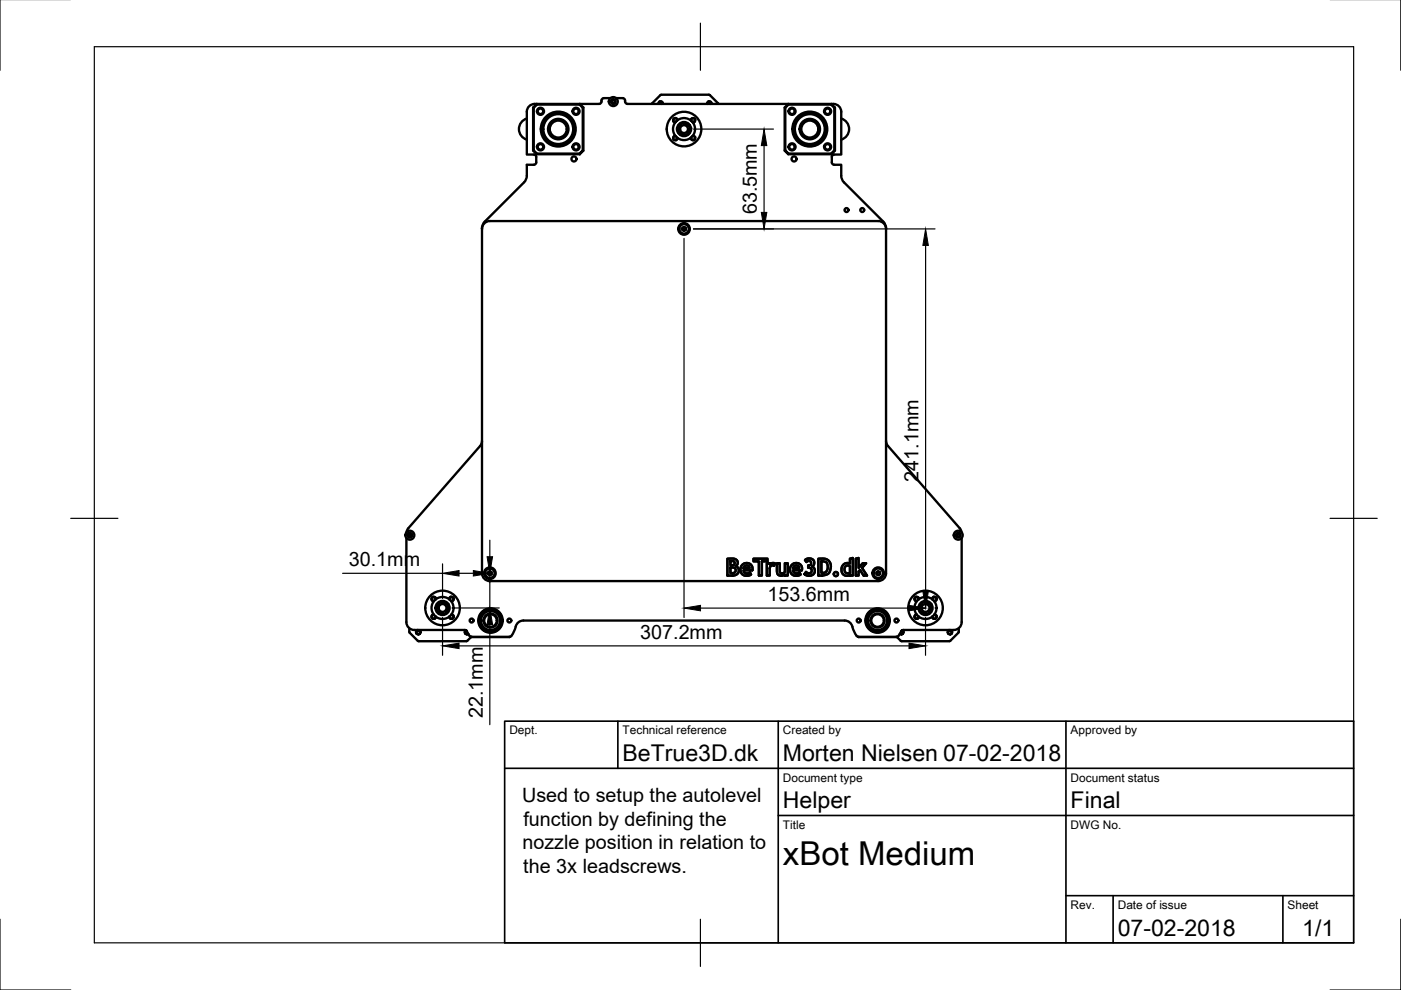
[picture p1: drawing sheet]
<svg xmlns="http://www.w3.org/2000/svg" width="297mm" height="210mm" viewBox="0 0 297 210" stroke-linecap="round" stroke-linejoin="round" font-family="sans-serif">
<!-- layer: Visible -->
<g fill="none" stroke="#000" stroke-width=".5">
<path d="M111.7 25.1a2.33 2.33 0 0 0-1.7 2.3 2.33 2.33 0 0 0 1.7 2.2M113 31.9h.2l.6 .7v.1zM113 22.8v9.1M113.8 32.7h9.1M113.8 32.6h9.1M113.8 22.2h9.1M122.9 32.6l.7-.7h.1l-.8 .8zM122.9 22.2l.7 .7 .1-.1v9.1M122.9 22.2v-.2l.8 .8M123.6 22.9v9M129.4 20.8h-1.4a.56 .56 0 0 0-.5 .7v.3l-.5 .2h-13.2v.2l-.6 .7M130.4 21.3v.4"/>
<path d="M130.4 21.3l-.4-.1-.3 .1v.4l.3 .2 .4-.2M130.4 21.3a.39 .39 0 0 0-.6-.1 .39 .39 0 0 0 0 .6 .39 .39 0 0 0 .6-.1M130.6 20.8h1.4a.56 .56 0 0 1 .5 .7l.1 .3 .4 .2h34.1l-.7 .8 .1 .1v9M139.7 21.8h.3l.2 .2M139.7 21.8h.3l.3 .2M139.8 21.7l.3 .1 .2 .2M140.5 22h.1M140.5 22l-.1-.4-.4-.1a.47 .47 0 0 0-.4 .5M140.5 22l-.1-.3-.3-.2-.3 .2-.1 .3M142.7 29.3l.1 .3 .4 .2 .3-.2 .2-.3M142.7 25.5l.1 .3 .4 .2M142.7 25.5l.2 .3 .3 .1"/>
<path d="M142.7 25.6l.3 .2h.3M142.8 25.2l.5-.2 .4 .5M142.8 25.2l.6-.1 .2 .5M142.8 29l-.1 .3M142.8 25.2l-.1 .3M143.1 28.8h.1l-.4 .2M143.2 28.8l-.4 .2M143.5 25.2v.4M143.5 29.1a.42 .42 0 0 1-.5 .6M143.6 29.2l-.1 .3-.3 .2-.3-.1-.2-.3M143.7 27.1l.1 .8M143.8 27.9l.4 .3 .9 .2-.3 .3-.2-.1-.5-.2z"/>
<path d="M144.1 26.4l.4-.3-.5 1.3a.58 .58 0 0 1 .1-1zM144.9 26h.1M144.9 26l-.7 .3M145.1 26.2l.2-.1 .4 .1 .6 .7-.5-.3-.8-.2zM145.3 26.1h-.8M145.5 28.6l-.7 .1M146 27.3l.1 .1a.67 .67 0 0 1-.2 1l-.4 .2 .3-.4zM146.1 26.5l.3 .7M146.3 26.9v.7M146.5 29.2v.1M146.5 29.1a.42 .42 0 0 0 .5 .6M146.6 25.2v.4"/>
<path d="M146.6 25.2l.4-.2 .3 .2a.47 .47 0 0 1-.2 .7M146.6 25.2l.4-.1 .3 .3-.1 .4-.4 .1M146.6 25.2l-.1 .4M146.9 28.8l.4 .2a.47 .47 0 0 1-.2 .7h-.4l-.2-.4M147 28.8h-.2l.3 .1 .2 .2-.1 .5h-.5l-.2-.3M147.1 25.9l-.2 .1M147.3 25.6l-.2 .2h-.4M150.1 21.7l.3 .1 .3 .2M150.5 22l-.2-.2h-.3h.3l.3 .2M150.8 22l-.1-.4-.4-.1a.47 .47 0 0 0-.4 .5M150.8 22l-.1-.3-.3-.2-.3 .2-.1 .3M150.8 22h.1"/>
<path d="M152.3 22l-2-1.9h-10.1l-2 1.9M166.4 31.9h.1l.7 .7-.1 .1zM166.4 22.8v9.1M166.5 22.9l.7-.7-.1-.2h9.2a1.75 1.75 0 0 1 2.1 1.7v9.1h-1.8l-.2 .5v1.4l.5 .2h1.5v2.4l.3 1.1 8.6 8.6 .4 .6 .2 .8v73.1a1.67 1.67 0 0 1-1.7 1.7h-82.3a1.67 1.67 0 0 1-1.7-1.7v-73.1l.1-.8 .5-.6 8.6-8.6 .3-1.2v-2.3h1.5l.4-.2 .1-1.4-.3-.5h-1.7v-9.1a1.73 1.73 0 0 1 2.1-1.7l-.8 .8 .2 .1v9M167.1 32.7h9.2M167.2 32.6h9M167.2 22.2h9M176.2 32.6l.7-.7h.1l-.7 .8zM176.2 22.2l.7 .7 .1-.1v9.1M176.2 22.2l.1-.2 .7 .8M176.9 22.9v9M178.4 25.1a2.33 2.33 0 0 1 1.6 2.3 2.33 2.33 0 0 1-1.6 2.2"/>
<path d="M102.2 48.5a1.67 1.67 0 0 1 1.7-1.6h82.3a1.67 1.67 0 0 1 1.7 1.6M145.4 48.3v.4M145.4 48.3l-.4-.1-.3 .1 .1 .5 .2 .1 .4-.2M145.4 48.3a.39 .39 0 0 0-.6-.1 .39 .39 0 0 0 0 .6 .39 .39 0 0 0 .6-.1M102.2 93.5l-.1 .6-.3 .5-15.2 17.4-.4 .8M187.9 93.5l.4 1.1 15.2 17.4 .4 .8M86.2 114.1v17.8M87.2 113.3v.4M87.2 113.3l-.3-.2-.3 .2v.4l.3 .2 .3-.2M87.2 113.3a.39 .39 0 0 0-.6-.1 .39 .39 0 0 0 0 .6 .39 .39 0 0 0 .6-.1M154.2 118.5l1.3-.1 .6 .3 .3 .5-.1 .6a.22 .22 0 0 0-.3 .2 .22 .22 0 0 0 .3 .2l.3 .8-.3 .7-.7 .3h-1.4zM154.9 119l.7 .1 .2 .3-.1 .3-.8 .1z"/>
<path d="M157.4 119.8l.9-.4 .9 .3 .3 .5v.7h-1.9l.4 .6 .6 .1 .4-.2 .2 .4-.9 .3-1-.4-.3-.9 .1-.6zM159.8 118.5h2.9v.5h-1.2v3h-.6v-3h-1.1zM162.6 119.4h.6v.3l.5-.3 .7 .1-.3 .5-.5-.1-.4 .4v1.7h-.6zM164.7 119.4h.6l.1 1.8 .1 .3 .3 .1 .6-.4v-1.8h.6v2.6h-.6v-.2l-.8 .3-.7-.3-.2-.7zM167.9 119.8l.9-.4 .9 .3 .3 .5v.7h-1.9l.4 .6 .6 .1 .4-.2 .3 .4-1 .3-.9-.4-.4-.9 .1-.6zM170.7 118.7l.7-.3 .9 .2 .3 .6-.1 .7a.26 .26 0 0 0-.3 .2 .26 .26 0 0 0 .3 .3l.3 .6-.4 .8-.9 .3-.9-.4 .3-.5 .4 .3h.6l.2-.5-.2-.4-.6-.2v-.5l.6-.3v-.5l-.4-.2-.5 .3zM173.5 118.5h1.6l.8 .7 .2 .6v.7l-.2 .8-.4 .4-.9 .3h-1.1zM174.1 119l1 .2 .3 .4v1.1l-.2 .4-.4 .3-.7 .1zM178.8 119.8l.6-.4 .8 .1v-1.1l.6-.1v3.7h-.6v-.1l-.9 .2-.6-.4-.3-.9zM181.4 118.4l.6-.1v2.1l.9-1h.7l-.8 1 1 1.6h-.7l-.8-1.2-.3 .4v.8h-.6zM203.5 113.3v.4M203.5 113.3l-.3-.2-.4 .2 .1 .4 .3 .2 .3-.2"/>
<path d="M203.5 113.3a.39 .39 0 0 0-.6-.1 .39 .39 0 0 0 0 .6 .39 .39 0 0 0 .6-.1M203.9 114.1v17.8M86.2 131.9a1.67 1.67 0 0 0 1.6 1.7h10.7l.4 .1a2.27 2.27 0 0 0 1.1 1.3M86.8 133.2l.1 1 1.9 1.8h10.1l1.1-.9M88.4 134.4l.3 .1M88.5 133.7h.3M88.7 133.6l-.2 .1M88.8 133.6l.2 .1 .2 .4-.2 .3-.3 .1 .3-.2 .1-.3-.2-.3h-.4l-.3 .3 .2 .4-.2-.5 .3-.3M88.8 133.7a.39 .39 0 0 1 .2 .6 .39 .39 0 0 1-.6 0 .39 .39 0 0 1 .1-.6M88.8 133.7l.3 .3-.1 .3M91.6 126.7l.5-.1 .3 .5a.42 .42 0 0 0-.4-.5 .42 .42 0 0 0-.5 .5 .42 .42 0 0 0 .5 .3l-.4-.2zM91.6 131.1v-.5l.4-.2a.42 .42 0 0 0-.5 .4 .42 .42 0 0 0 .5 .4 .42 .42 0 0 0 .4-.5l-.1 .4-.4 .1"/>
<path d="M91.6 131.1l.3 .1M91.9 130.3l-.4 .3 .1 .5M92.4 127v-.1a.48 .48 0 0 0-.7-.4l-.2 .4 .1 .4M92.4 130.8l-.1 .3-.4 .1M92.5 129v.1M92.5 128.7l.1 .7M92.6 129.4l.4 .3 .9 .2-.3 .3h-.2l-.5-.3zM92.9 128l.4-.3-.5 1.2a.58 .58 0 0 1 .1-.9zM93.7 127.6h.1M93.7 127.6l-.7 .3M93.9 127.7l.2-.1 .4 .1 .6 .7-.5-.3-.8-.2zM94.1 127.6l-.8 .1"/>
<path d="M94.3 130.1l-.7 .1M94.8 128.8l.1 .1a.67 .67 0 0 1-.2 1l-.4 .2 .3-.4zM94.9 128.1l.3 .7M95.1 128.4v.7M95.3 130.7l.1 .4M95.3 127.1l.2-.5a.47 .47 0 0 1 .7 .2l-.1 .4-.4 .2M95.4 131.1l-.1-.4a.42 .42 0 0 0 .4 .5 .42 .42 0 0 0 .4-.4 .42 .42 0 0 0-.5-.4h.3l.2 .4-.1 .3-.3 .1M95.4 131.1l.3 .1M95.7 130.3l.4 .1 .1 .3-.1 .4-.4 .1M98.7 134.4l.3 .1M98.8 133.6l-.3 .4 .2 .4M98.8 133.7a.4 .4 0 0 0-.1 .6 .4 .4 0 0 0 .6 .1l-.3 .1"/>
<path d="M98.8 133.7l-.2 .3 .1 .4M98.9 133.7h-.1M99.3 134.4l-.3 .1M100 135h8M100 135v.1M104.2 121.3v.4M104.2 121.3l-.3-.1-.4 .1v.4l.2 .1 .2 .1 .3-.2M104.2 121.3a.39 .39 0 0 0-.6-.1 .39 .39 0 0 0 0 .6 .39 .39 0 0 0 .6-.1M108 135v.1M108.4 134.8l.8-1.5a1.8 1.8 0 0 1 1.8-1.7h68.1a1.8 1.8 0 0 1 1.7 1.7l.8 1.5 .4 .2M108.4 134.8l-.4 .2M154.9 120.3l.9 .2 .2 .4-.2 .5-.9 .1z"/>
<path d="M157.8 120.1l.5-.2h.3l.3 .6h-1.2zM168.4 120.1l.4-.2h.3l.3 .6h-1.2zM179.2 120.1l.6-.2 .4 .1-.1 1.5h-.4l-.5-.2-.2-.5zM182 135v.1M182 135h8.1M182.1 135l-.1 .1M186.5 121.3v.4M186.5 121.3l-.3-.1-.3 .1v.4l.2 .1 .4-.1M186.5 121.3a.39 .39 0 0 0-.6-.1 .39 .39 0 0 0 0 .6 .39 .39 0 0 0 .6-.1M190.1 135v.1M190.8 134.4l.3 .1M191.2 133.7l.3 .3-.1 .3"/>
<path d="M191.2 133.7a.39 .39 0 0 1 .2 .6 .39 .39 0 0 1-.6 .1M191.3 133.6l.2 .2v.4l-.4 .3 .4-.4-.3-.4M194 126.7l.5-.1 .3 .5a.42 .42 0 0 0-.4-.5 .42 .42 0 0 0-.5 .5 .42 .42 0 0 0 .5 .3l-.4-.2zM194 131.1v-.5l.4-.2a.42 .42 0 0 0-.5 .4 .42 .42 0 0 0 .5 .4 .42 .42 0 0 0 .4-.5l-.1 .4-.4 .1M194 131.1l.3 .1M194.3 130.3l-.4 .3 .1 .5M194.8 127v-.1a.47 .47 0 0 0-.7-.4l-.2 .4 .1 .4M194.8 130.8l-.1 .3-.4 .1M194.9 129v.1M194.9 128.7l.1 .7M195 129.4l.4 .3 .9 .2-.3 .3h-.2l-.5-.3zM195.3 128l.4-.3-.5 1.2a.58 .58 0 0 1 .1-.9z"/>
<path d="M195.4 127.9h.1M196.1 127.6h.1M196.1 127.6l-.7 .3M196.3 127.7l.2-.1 .4 .1 .6 .7-.5-.3-.8-.2zM196.5 127.6l-.8 .1M196.7 130.1l-.7 .1M197.2 128.8l.1 .1a.67 .67 0 0 1-.2 1l-.4 .2 .3-.4zM197.3 128.1l.3 .7M197.5 128.4v.7M197.7 130.7l.1 .4M197.7 127.1l.2-.5a.47 .47 0 0 1 .7 .2l-.1 .4-.4 .2M197.8 131.1l-.1-.4a.42 .42 0 0 0 .4 .5 .42 .42 0 0 0 .4-.4 .42 .42 0 0 0-.5-.4l.4 .1 .1 .3-.1 .3-.3 .1"/>
<path d="M197.8 131.1l.3 .1M198.1 130.3l.4 .1 .1 .3-.1 .4-.4 .1M201.1 134.4l.3 .1M201.2 133.7h.3M201.4 133.6l-.2 .1M201.5 133.6l.3 .1 .1 .4-.2 .3-.2 .1 .2-.2 .1-.3-.2-.3h-.4l-.2 .3 .1 .4-.2-.5 .4-.3M201.5 133.7l.3 .3-.1 .3M201.5 133.7a.39 .39 0 0 1 .2 .6 .39 .39 0 0 1-.6 0 .39 .39 0 0 1 .1-.6M203.3 133.2l-.1 1-1.9 1.8h-10.1l-1.1-.9M203.9 131.9a1.67 1.67 0 0 1-1.7 1.7h-10.7l-.3 .1a2.28 2.28 0 0 1-1.1 1.3"/>
<circle cx="114.6" cy="23.6" r=".58"/>
<circle cx="114.6" cy="31.1" r=".58"/>
<circle cx="114.6" cy="23.6" r=".75"/>
<circle cx="114.6" cy="31.1" r=".75"/>
<circle cx="118.4" cy="27.4" r="3.4"/>
<circle cx="118.4" cy="27.4" r="1.8"/>
<circle cx="118.4" cy="27.4" r="2"/>
<circle cx="118.4" cy="27.4" r="2.17"/>
<circle cx="118.4" cy="27.4" r="3.2"/>
<circle cx="118.4" cy="27.4" r="3.5"/>
<circle cx="118.4" cy="27.4" r="3.7"/>
<circle cx="121.7" cy="33.7" r=".53"/>
<circle cx="122.1" cy="31.1" r=".58"/>
<circle cx="122.1" cy="23.6" r=".58"/>
<circle cx="122.1" cy="31.1" r=".75"/>
<circle cx="122.1" cy="23.6" r=".75"/>
<circle cx="130" cy="21.5" r=".5"/>
<circle cx="130" cy="21.5" r=".95"/>
<circle cx="145" cy="27.4" r="2.33"/>
<circle cx="145" cy="27.4" r=".83"/>
<circle cx="145" cy="27.4" r="1.5"/>
<circle cx="145" cy="27.4" r="3.7"/>
<circle cx="167.9" cy="31.1" r=".58"/>
<circle cx="167.9" cy="23.6" r=".58"/>
<circle cx="167.9" cy="31.1" r=".75"/>
<circle cx="167.9" cy="23.6" r=".75"/>
<circle cx="168.4" cy="33.7" r=".53"/>
<circle cx="171.7" cy="27.4" r="3.4"/>
<circle cx="171.7" cy="27.4" r="1.8"/>
<circle cx="171.7" cy="27.4" r="2"/>
<circle cx="171.7" cy="27.4" r="2.17"/>
<circle cx="171.7" cy="27.4" r="3.2"/>
<circle cx="171.7" cy="27.4" r="3.5"/>
<circle cx="171.7" cy="27.4" r="3.7"/>
<circle cx="175.5" cy="23.6" r=".58"/>
<circle cx="175.5" cy="31.1" r=".58"/>
<circle cx="175.5" cy="31.1" r=".75"/>
<circle cx="175.5" cy="23.6" r=".75"/>
<circle cx="145" cy="48.5" r="1"/>
<circle cx="145" cy="48.5" r="1.23"/>
<circle cx="179.5" cy="44.5" r=".42"/>
<circle cx="182.8" cy="44.5" r=".42"/>
<circle cx="86.9" cy="113.5" r=".5"/>
<circle cx="86.9" cy="113.5" r=".95"/>
<circle cx="203.2" cy="113.5" r=".5"/>
<circle cx="203.2" cy="113.5" r=".95"/>
<circle cx="93.8" cy="128.9" r="2.33"/>
<circle cx="93.8" cy="128.9" r=".83"/>
<circle cx="93.8" cy="128.9" r="1.5"/>
<circle cx="93.8" cy="128.9" r="3.7"/>
<circle cx="95.7" cy="127" r=".42"/>
<circle cx="100" cy="131.6" r=".42"/>
<circle cx="103.9" cy="121.5" r="1"/>
<circle cx="103.9" cy="121.5" r="1.23"/>
<circle cx="104" cy="131.6" r="2.03"/>
<circle cx="104" cy="131.6" r="2.58"/>
<circle cx="104" cy="131.6" r="2.4"/>
<circle cx="104" cy="131.6" r="1.33"/>
<circle cx="104" cy="131.6" r="1.5"/>
<circle cx="104" cy="131.6" r="2.5"/>
<circle cx="104" cy="131.6" r="2.13"/>
<circle cx="108" cy="131.6" r=".42"/>
<circle cx="177.2" cy="121.7" r=".44"/>
<circle cx="182.1" cy="131.6" r=".42"/>
<circle cx="186.1" cy="131.6" r="2.03"/>
<circle cx="186.1" cy="131.6" r="2.58"/>
<circle cx="186.1" cy="131.6" r="2.4"/>
<circle cx="186.1" cy="131.6" r="1.33"/>
<circle cx="186.1" cy="131.6" r="1.5"/>
<circle cx="186.1" cy="131.6" r="2.5"/>
<circle cx="186.1" cy="131.6" r="2.13"/>
<circle cx="186.2" cy="121.5" r="1"/>
<circle cx="186.2" cy="121.5" r="1.23"/>
<circle cx="190.1" cy="131.6" r=".42"/>
<circle cx="196.2" cy="128.9" r="2.33"/>
<circle cx="196.2" cy="128.9" r=".83"/>
<circle cx="196.2" cy="128.9" r="1.5"/>
<circle cx="196.2" cy="128.9" r="3.7"/>
<circle cx="198.1" cy="127" r=".42"/>
</g>
<g fill="#000">
<circle cx="144.2" cy="26.3" r=".25"/>
<circle cx="146.1" cy="26.5" r=".25"/>
<circle cx="146.4" cy="27.2" r=".25"/>
<circle cx="93" cy="127.9" r=".25"/>
<circle cx="94.9" cy="128.1" r=".25"/>
<circle cx="197.3" cy="128.1" r=".25"/>
</g>
<!-- layer: Border -->
<path d="M0 -.1v15M297 -.1v15M20 9.9h267v190h-267zM148.5 4.9v10M15 109.9h10M282 109.9h10M0 194.9v15h15M148.5 194.9v10M297 194.9v15h-15" fill="none" stroke="#000" stroke-width=".25"/>
<!-- layer: TitleBlock -->
<path d="M107 152.9h180v47h-180zM131 152.9v10M165 152.9v47M226 152.9v47M107 162.9h180M165 172.9h122M226 189.9h61M236 189.9v10M272 189.9v10" fill="none" stroke="#000" stroke-width=".35"/>
<!-- layer: Dimensions -->
<g fill="none" stroke="#000" stroke-width=".25">
<path d="M147 27.4h17M162 30.9v14.1M145 50.5v80.4M147 48.5h51.2M196.2 52v73.4M93.8 119.6v7.3M103.8 114.5v3.5M72.6 121.6h21.2M93.8 130.9v8M95.8 128.9h10.1M97.3 121.6h3.1M97.3 136.9h95.4"/>
<path d="M101.9 121.5h.1M103.8 121.5v7.4M103.8 132.4v21.2M148.5 128.9h44.2M196.2 130.9v8M198.2 128.9h.1"/>
</g>
<path d="M162 27.4l.6 3.5h-1.2zM161.4 45h1.2l-.6 3.5zM196.2 48.5l.6 3.5h-1.1zM103.3 118h1.1l-.6 3.5zM93.8 121.6l3.5-.6v1.1zM93.8 136.9l3.5-.5v1.1zM100.4 121l3.5 .6-3.5 .5zM103.8 128.9l.6 3.5h-1.1zM145 128.9l3.5-.6v1.2zM192.7 128.3l3.5 .6-3.5 .6zM192.7 136.4l3.5 .5-3.5 .6zM195.7 125.4h1.1l-.6 3.5z" fill="#000" stroke="#000" stroke-width=".21"/>
<text font-size="7" x="166" y="183.4">xBot Medium</text>
<g font-size="4.9">
<text x="132" y="161.4">BeTrue3D.dk</text>
<text x="166" y="161.4">Morten Nielsen 07-02-2018</text>
<text x="166" y="171.4">Helper</text>
<text x="227" y="171.4">Final</text>
<text x="237" y="198.4">07-02-2018</text>
<text x="276.1" y="198.5">1/1</text>
</g>
<g font-size="4.2">
<text x="160.4" y="45.5" transform="rotate(-90 160.4 45.5)">63.5mm</text>
<text x="194.7" y="102.1" transform="rotate(-90 194.7 102.1)">241.1mm</text>
<text x="74" y="120">30.1mm</text>
<text x="162.7" y="127.4">153.6mm</text>
<text x="135.7" y="135.4">307.2mm</text>
<text x="102.3" y="152.3" transform="rotate(-90 102.3 152.3)">22.1mm</text>
<text x="110.7" y="170">Used to setup the autolevel</text>
<text x="111" y="175">function by defining the</text>
<text x="110.8" y="180">nozzle position in relation to</text>
<text x="111" y="185.1">the 3x leadscrews.</text>
</g>
<g font-size="2.5">
<text x="108" y="155.7">Dept.</text>
<text x="132" y="155.7">Technical reference</text>
<text x="166" y="155.7">Created by</text>
<text x="227" y="155.7">Approved by</text>
<text x="166" y="165.7">Document type</text>
<text x="227" y="165.7">Document status</text>
<text x="166" y="175.7">Title</text>
<text x="227" y="175.7">DWG No.</text>
<text x="227" y="192.7">Rev.</text>
<text x="237" y="192.7">Date of issue</text>
<text x="273" y="192.7">Sheet</text>
</g>
</svg>
